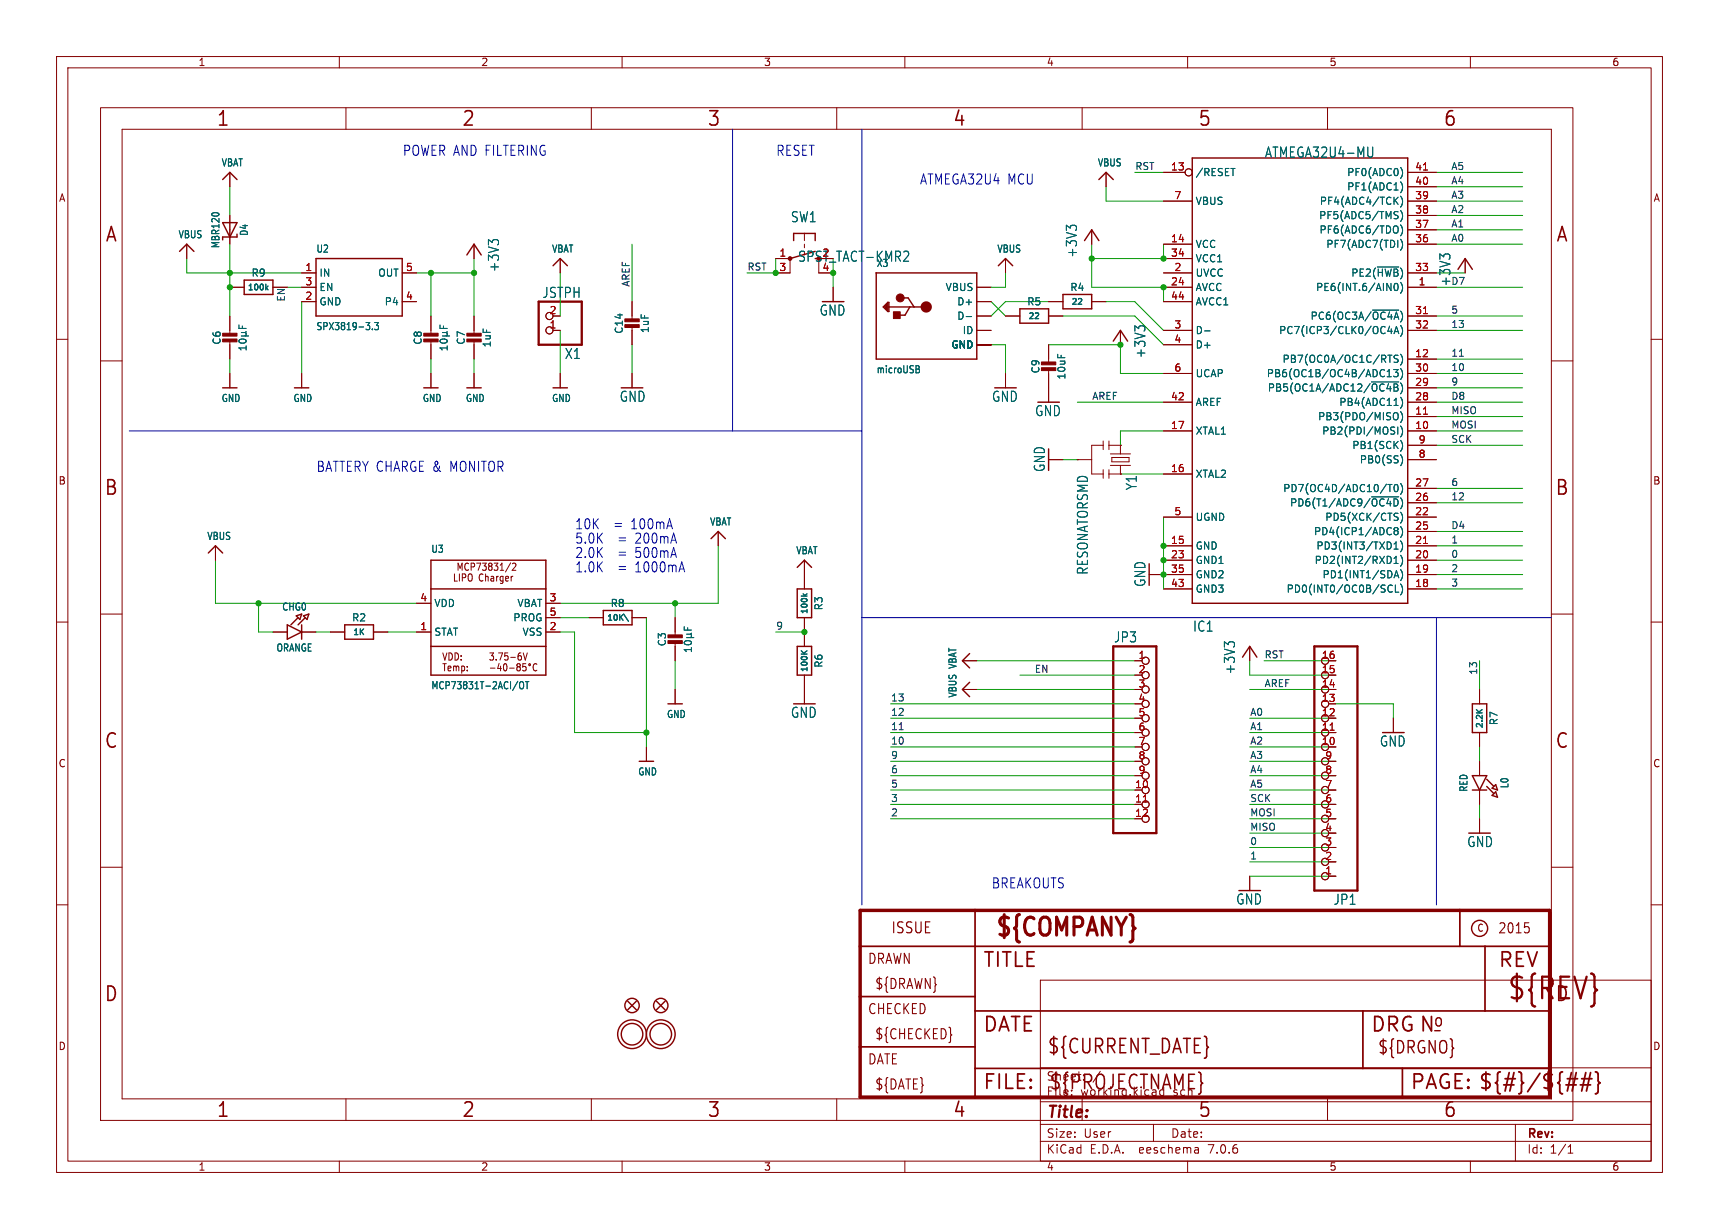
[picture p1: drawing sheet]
<svg xmlns="http://www.w3.org/2000/svg" width="304mm" height="217mm" viewBox="0 0 304 217" stroke-linecap="round" stroke-linejoin="round" font-family="sans-serif">
<g fill="none" stroke="#840000" stroke-width=".18">
<path d="M10 10h284v197.3h-284zM12 12h280v193.3h-280zM17.8 19h260.3v179.1h-260.3zM60 10v2M61.2 19v3.9M104.6 19v3.9M110 10v2M148 19v3.9M160 10v2M191.3 19v3.9M210 10v2M234.7 19v3.9"/>
<path d="M260 10v2M21.6 22.9h252.7v171.4h-252.7zM40.6 30.5v2.5M40.6 38.1v5.1M195.6 30.5v2.5M205.7 30.5h3.8M205.7 35.6h5.1M248.9 30.5h5.1M248.9 38.1h5.1M248.9 35.6h5.1M248.9 33h5.1M10 60h2"/>
<path d="M33 43.2v2.5M40.6 55.9v3.3M40.6 50.8h2.6M48.3 50.8h2.5M53.3 53.3h2.6M53.3 50.8h2.6M53.3 48.3h2.6M71.1 53.3h2.6M71.1 48.3h2.6M76.2 55.9v3.3M83.8 43.2v2.5M83.8 55.9v3.3"/>
<path d="M97.8 55.9h1.3M97.8 58.4h1.3M99.1 45.7v2.6M111.8 53.3v3.3M111.8 57.7v3.3M137.2 45.7h2.5v2.6h-2.5M142.2 41.3v1.2M142.2 43.2v.6M144.8 45.7v2.6h2.5M147.3 50.8v2.5M172.7 53.3h2.6M172.7 55.9h2.6"/>
<path d="M172.7 58.4h2.6M172.7 50.8h2.6M177.8 55.9h2.5M177.8 45.7v2.6M185.4 53.3h2.6M185.4 55.9h2.6M193 40.6v2.6M193 53.3h2.6M198.1 58.4v2.6M205.7 53.3h5.1M205.7 58.4h5.1M205.7 50.8h5.1"/>
<path d="M205.7 48.3h5.1M205.7 43.2h5.1M205.7 45.7h5.1M248.9 55.9h5.1M248.9 58.4h5.1M248.9 50.8h5.1M248.9 48.3h5.1M248.9 43.2h5.1M248.9 40.6h5.1M259.1 45.7v2.6M292 60h2M17.8 63.8h3.8"/>
<path d="M40.6 60.2v3.3M40.6 66v2.6M53.3 66v2.6M76.2 60.2v3.3M76.2 66v2.6M83.8 60.2v3.3M83.8 66v2.6M99.1 66v2.6M111.8 66v2.6M172.7 61h2.6M177.8 66v2.6M185.4 61v3.3"/>
<path d="M185.4 65.3v5.8M195.1 78.7h-2.1v5.1h2.1M195.1 78v1.5M196.1 78.7h2M196.1 78v1.5M198.1 78.7h.1M198.1 78.7v1.6M205.7 61h5.1M205.7 76.2h5.1M205.7 71.1h5.1M205.7 66h5.1M248.9 78.7h5.1"/>
<path d="M248.9 76.2h5.1M248.9 73.7h5.1M248.9 63.5h5.1M248.9 71.1h5.1M248.9 68.6h5.1M248.9 66h5.1M274.3 63.8h3.8M38.1 96.5v2.6M90.3 99.5l-.9 1.7M90.6 99.7l.4-.1 .2 .3-.6 .9h.6M127 94v2.5M142.2 99.1v5"/>
<path d="M185.4 81.3h2.6M190.5 81.3h.1M190.5 81.3h2.5M195.1 83.1v1.5M196.1 83.1v1.5M196.1 83.8h2M196.3 80.3h3.6M196.3 82.3h3.6M196.6 80.9h3v.8h-3zM198.1 83.8h.1M198.1 82.3v1.5M205.7 83.8h5.1"/>
<path d="M205.7 96.5h5.1M205.7 99.1h5.1M205.7 91.4h5.1M248.9 81.3h5.1M248.9 96.5h5.1M248.9 99.1h5.1M248.9 91.4h5.1M248.9 94h5.1M248.9 88.9h5.1M248.9 86.4h5.1M10 110h2M17.8 108.6h3.8"/>
<path d="M48.3 111.8h2.5M53.3 111.8h2.6M58.4 111.8h2.6M66 111.8h2.6M73.7 111.8h2.5M73.7 106.7h2.5M86.7 118.1h.8M88.3 117.3l-.3 .9h.7M88.5 117.8v.8M89.1 117.6l-.1 .5 .3 .5 .3-.2v-.8M90.1 118.1h.8M91.4 117.6l.2 .3"/>
<path d="M91.6 117.9l-.2 .2v.4l.2 .1h.3l.1-.2v-.4l-.2-.1M91.6 117.9h.2M92 117.6l-.2 .3M92.2 116.1v.5M92.5 115.5l.4 1.2 .3-1.2M93 117.4h-.5l-.1 .6 .2-.2 .3 .1 .1 .6-.2 .1-.4-.1M94.9 117.5v-.1a.62 .62 0 0 0-.7 .5 .62 .62 0 0 0 .4 .7l.3-.1M96.5 111.8h2.6M96.5 106.7h2.6M96.5 109.2h2.6M104.1 109.2h2.6M111.8 109.2h2.5"/>
<path d="M119.4 109.2v3.3M119.4 113.5v3.3M142.2 109.2v5.1M142.2 119.4v5.1M170.2 116.8h2.5M200.7 116.8h1.2M203.2 101.6h7.6M205.7 104.1h5.1M221 114.3v2.5M234.9 119.4h1.3M234.9 116.8h1.3M248.9 101.6h5.1"/>
<path d="M248.9 104.1h5.1M274.3 108.6h3.8M292 110h2M114.3 132.1v2.5M119.4 121.9v2.6M170.2 121.9h2.5M200.7 132.1h1.2M200.7 129.5h1.2M200.7 127h1.2M200.7 121.9h1.2M200.7 137.2h1.2M200.7 134.6h1.2"/>
<path d="M234.9 132.1h1.3M234.9 129.5h1.3M234.9 127h1.3M234.9 124.5h1.3M234.9 121.9h1.3M234.9 139.7h1.3M234.9 137.2h1.3M234.9 134.6h1.3M246.4 127v2.5M261.6 121.9v2.6M261.6 129.5v2.6M261.6 134.6v2.6"/>
<path d="M261.6 139.7v2.5M10 160h2M17.8 153.4h3.8M221 154.9v2.6M234.9 154.9h1.3M234.9 152.4h1.3M234.9 149.9h1.3M234.9 147.3h1.3M234.9 144.8h1.3M234.9 142.2h1.3M261.6 144.8v2.5M274.3 153.4h3.8"/>
<path d="M292 160h2M184 173.3h108v32h-108zM61.2 194.3v3.8M104.6 194.3v3.8M148 194.3v3.8M184 198.8h108M184 194.8h108M184 188.8h108M191.3 194.3v3.8M204 198.8v3M234.7 194.3v3.8M268 198.8v6.5"/>
<path d="M60 205.3v2M110 205.3v2M160 205.3v2M184 201.8h108M210 205.3v2M211.8 203l.1 .9M211.9 203.8l-.1 .1M211.9 203.3h-.1M260 205.3v2M277.3 203.9h.8M277.3 202.8l.4-.4v1.5"/>
<circle cx="210.2" cy="30.5" r=".63"/>
<circle cx="97.2" cy="58.4" r=".63"/>
<circle cx="97.2" cy="55.9" r=".63"/>
<circle cx="93.7" cy="117.5" r=".17"/>
<circle cx="202.6" cy="119.4" r=".63"/>
<circle cx="202.6" cy="116.8" r=".63"/>
<circle cx="234.3" cy="119.4" r=".63"/>
<circle cx="234.3" cy="116.8" r=".63"/>
<circle cx="202.6" cy="124.5" r=".63"/>
<circle cx="202.6" cy="121.9" r=".63"/>
<circle cx="202.6" cy="132.1" r=".63"/>
<circle cx="202.6" cy="129.5" r=".63"/>
<circle cx="202.6" cy="127" r=".63"/>
<circle cx="202.6" cy="137.2" r=".63"/>
<circle cx="202.6" cy="139.7" r=".63"/>
<circle cx="202.6" cy="134.6" r=".63"/>
<circle cx="234.3" cy="121.9" r=".63"/>
<circle cx="234.3" cy="132.1" r=".63"/>
<circle cx="234.3" cy="127" r=".63"/>
<circle cx="234.3" cy="124.5" r=".63"/>
<circle cx="234.3" cy="129.5" r=".63"/>
<circle cx="234.3" cy="139.7" r=".63"/>
<circle cx="234.3" cy="134.6" r=".63"/>
<circle cx="234.3" cy="137.2" r=".63"/>
<circle cx="202.6" cy="144.8" r=".63"/>
<circle cx="202.6" cy="142.2" r=".63"/>
<circle cx="234.3" cy="149.9" r=".63"/>
<circle cx="234.3" cy="152.4" r=".63"/>
<circle cx="234.3" cy="144.8" r=".63"/>
<circle cx="234.3" cy="142.2" r=".63"/>
<circle cx="234.3" cy="154.9" r=".63"/>
<circle cx="234.3" cy="147.3" r=".63"/>
</g>
<g fill="none" stroke="#840000" stroke-width=".25">
<path d="M39.4 39.4h2.5l-1.3 2.5zM39.4 31.7l1.2-1.2 1.3 1.2M194.3 31.7l1.3-1.2 1.2 1.2M210.8 27.9h38.1v78.8h-38.1zM31.7 44.4l1.3-1.2 1.3 1.2M41.9 41.4v.5h-2.5M43.2 49.5h5.1v2.6h-5.1zM55.9 45.7h15.2v10.2h-15.2zM82.5 45.1l1.3-1.9 1.3 1.9M97.8 47l1.3-1.3 1.2 1.3M140.3 42.5v-1.2h3.8v1.2M144.1 44.4l-4.4 1.3"/>
<path d="M154.9 48.3h17.8v15.2h-17.8v-15.2M156.4 54.3l.4-.4v.8l-.2-.2v-.2M157 53.5h.2v1.6h-.2l-.8-.8zM157 53.5v1.4M157.2 54.3h6.6M159.6 52.7h1l1 1.6M160.9 54.3l-.9 1.4h-1.2M176.5 47l1.3-1.3 1.3 1.3M180.3 54.6h5.1v2.5h-5.1zM188 52.1h5v2.5h-5zM191.8 42.5l1.2-1.9 1.3 1.9M257.8 47.6l1.3-1.9 1.2 1.9"/>
<path d="M39.4 68.6h2.5M52.1 68.6h2.5M74.9 68.6h2.6M82.5 68.6h2.6M97.8 68.6h2.5M196.8 60.3l1.3-1.9 1.3 1.9M36.8 97.8l1.3-1.3 1.3 1.3M76.2 99.1h20.3v20.3h-20.3zM125.7 95.2l1.3-1.2 1.3 1.2M50.8 110.5l2.5 1.3-2.5 1.2zM52.4 108.9l.9-.3-.3 .9zM52.7 109.2l-1.3 1.3"/>
<path d="M53.3 110.5v2.5M53.7 108.9l.9-.3-.3 .9zM54 109.2l-1.3 1.3M61 110.5h5v2.5h-5zM76.2 104.1h20.3M76.2 114.3h20.3M106.7 107.9h5.1v2.6h-5.1zM141 104.1h2.5v5.1h-2.5zM141 114.3h2.5v5.1h-2.5zM141 100.3l1.2-1.2 1.3 1.2M171.4 115.6l-1.2 1.2 1.2 1.3M219.7 116.2l1.3-1.9 1.2 1.9"/>
<path d="M113 134.6h2.6M118.1 124.5h2.5M171.4 120.6l-1.2 1.3 1.2 1.3M260.3 137.2h2.6l-1.3 2.5zM260.3 139.7h2.6M260.3 124.5h2.6v5h-2.6zM262.9 137.8l1.3 1.3M262.9 139.1l1.3 1.2M263.8 139.4l.7-.7 .3 1zM264.5 140l.3 1-1-.3zM111 177l1.5 1.6M112.5 177l-1.5 1.6"/>
<path d="M116.1 177l1.5 1.6M117.6 177l-1.5 1.6"/>
<circle cx="111.8" cy="177.8" r="1.27"/>
<circle cx="116.8" cy="177.8" r="1.27"/>
<circle cx="261.6" cy="164.2" r="1.42"/>
<circle cx="111.8" cy="182.9" r="2.54"/>
<circle cx="111.8" cy="182.9" r="1.9"/>
<circle cx="116.8" cy="182.9" r="2.54"/>
<circle cx="116.8" cy="182.9" r="1.9"/>
</g>
<path d="M152.1 161h121.9v33h-121.9z" fill="none" stroke="#840000" stroke-width=".61"/>
<path d="M152.1 176.2h20.3M152.1 167.3h121.9M172.4 161v33M172.4 178.8h101.6M241 178.8v10.1M258.1 161v6.3M262.6 167.3v11.5M152.1 185.1h20.3M172.4 188.9h101.6M248 188.9v5.1" fill="none" stroke="#840000" stroke-width=".3"/>
<path d="M276.9 191.8h1.8M277.1 190.8h1.9M278.7 189.7l-.7 3.2M279.4 191.8h1.9M279.7 190.8h1.8M280.4 189.7l-.7 3.2M281.3 189.7l-.8 3.2M282.1 189.5l.4 .2 .1 .2v1.2l.3 .4-.3 .3v1.2l-.1 .3-.4 .1" fill="none" stroke="#840000" stroke-width=".32"/>
<path d="M269.6 163.2h.7M270.3 163.9a.72 .72 0 0 1 0 .9v.1M168.2 182.9l.1 .1-.1 .1" fill="none" stroke="#840000" stroke-width=".19"/>
<path d="M95.2 53.3h7.7v7.7h-7.7zM196.8 114.3h7.7v33h-7.7zM232.4 114.3h7.6v43.2h-7.6z" fill="none" stroke="#840000" stroke-width=".41"/>
<path d="M251.7 30.1h.7M251.7 55.5h.7M251.7 73.2h.7M251.7 96.1h.7M235.2 129.1h.7M202.2 141.8h.7" fill="none" stroke="#a90000" stroke-width=".18"/>
<g fill="none" stroke="#006464" stroke-width=".18">
<path d="M189.4 39.9h.8M217.7 29.8h.7M242.7 26v1.4l-.1 .3-.5 .1M246.7 35.4l.5 .7M246.7 37.4l.5 .1M247 38.1l.2 .2-.2 .4M247.2 34.9l-.7 .7M247.6 37.2a1.46 1.46 0 0 1 0 2M247.6 39.8a1.46 1.46 0 0 1 0 1.9M247.7 29.7a1.49 1.49 0 0 1 0 1.8M247.7 32.2a1.49 1.49 0 0 1 0 1.8M247.7 34.7a1.47 1.47 0 0 1-.1 1.9"/>
<path d="M42.2 57.5v.6h1.3M42.7 59.4h1.2M42.7 58.8h.6M42.9 57.7v.4M43.3 58.8l.2 .2v.2l-.2 .2M43.5 58.6l-.2 .2M64.7 57h.7l-.4 .5M65.3 57.6v.6M65.8 58.2v.1M66.3 57h.6l-.3 .5 .3 .1v.6l-.2 .1-.4-.1M77.8 57.5v.6h1.3M78.2 59.4h1.3"/>
<path d="M78.2 58.8h.7M78.4 57.7v.4M78.9 58.8l.2 .2v.2l-.2 .2M79.1 58.6l-.2 .2M87 42.9l-.6-.5v.9M87.2 42.4h.8M160.4 44.4l.3 .4-.1 .4-.9 1h1M170.8 56h1M189.2 40.3l-.6-.5v1M201.3 58.1l-.6-.5v.9M201.5 57.7h.8M213 58.5h1"/>
<path d="M242.7 54.8h4.6M243.5 47.2h3.8M245.7 57.7l-.3 .9h.8M246 58.2v.8M246.5 59l.4-1.3 .4 1.3M246.6 50.2l.2-.1a.68 .68 0 0 1 .4 .6 .68 .68 0 0 1-.4 .7l-.2-.1-.1-.4zM246.6 58.6h.6M247 40a.9 .9 0 0 1 0 1.2M247.6 42.3a1.46 1.46 0 0 1 0 1.9M247.7 50a1.47 1.47 0 0 1-.1 1.9M247.7 57.6a1.47 1.47 0 0 1-.1 1.9M255.3 45.4l-.7-.5v.9"/>
<path d="M255.5 45h.7M42.4 60.1a.69 .69 0 0 1 1.1 .3 .72 .72 0 0 1-1.3-.1zM43.5 61.2v.7M43.5 61.5h-1.3l.4 .4M77.9 60.1a.75 .75 0 0 1 1.2 .3 .72 .72 0 0 1-1.3-.1zM79.1 61.5h-1.3l.4 .4M79.1 61.2v.7M162 64.7l.5 .1v.2l-.2 .3M162 65.3h.3M162.3 65.3l.3 .2-.1 .3-.5 .1M242.5 67.5h4.8M245.3 66.6h.7"/>
<path d="M245.3 65.7l.4-.4v1.3M245.4 62.8h.7M246.4 65.3h.8l-.4 .5 .4 .2v.5l-.2 .1-.6-.1M246.7 73a.43 .43 0 0 1 .5 .4v.4a.43 .43 0 0 1-.5 .4M247.2 75.5v1.3M247.2 62.9l-.5-.1-.1 .1v.4l.5 .2 .1 .3-.2 .3-.5-.1M247.6 62.6a1.46 1.46 0 0 1 0 2M247.6 65.2a1.46 1.46 0 0 1 0 1.9M247.6 67.7a1.46 1.46 0 0 1 0 1.9M247.6 70.2a1.46 1.46 0 0 1 0 2M247.6 72.8a1.46 1.46 0 0 1 0 1.9M247.6 75.3a1.46 1.46 0 0 1 0 2"/>
<path d="M247.6 77.9a1.46 1.46 0 0 1 0 1.9M242.5 87.9h4.8M245.4 85.7h.7M245.8 85.7v1.2M246.5 93.5l.2-.2 .4 .1 .1 .2-.2 .2M246.5 99.6h.7M246.5 98.7l.4-.3v1.2M246.5 97.1h.7M246.5 93.6l.2 .2M246.6 85.8l.2-.1a.68 .68 0 0 1 .4 .6 .68 .68 0 0 1-.4 .6l-.2-.1-.1-.3zM246.6 96.1l.3-.3v1.3M246.7 90.7l.5 .1"/>
<path d="M246.7 93.8h.3M246.7 93.8l-.2 .3M247 91.4l.2 .3-.2 .3M247 93.8l.2 .3v.3l-.5 .2-.2-.3M247.6 85.5a1.46 1.46 0 0 1 0 1.9M247.6 93.1a1.46 1.46 0 0 1 0 1.9M247.6 95.6a1.46 1.46 0 0 1 0 2M247.6 98.2a1.46 1.46 0 0 1 0 1.9M247.7 80.5a1.49 1.49 0 0 1 0 1.8M247.7 90.6a1.47 1.47 0 0 1-.1 1.9M121 110.8v.6h1.3M121.1 113.5a.75 .75 0 0 1 1.2 .2 .72 .72 0 0 1-1.3-.1z"/>
<path d="M121.4 112.7h1.3M121.4 112.1h.7M121.6 111v.4M122.1 112.1l.2 .2v.3l-.2 .1M122.3 114.5v.7M122.3 114.9h-1.3l.4 .3M122.3 112l-.2 .1M217.2 114l-.7-.5v.9M217.4 113.6h.7M245.5 104.5l.3 .2 .4-.1M246.2 103.6l-.4-.2-.3 .2M246.5 102.2l.4-1.3 .4 1.3"/>
<path d="M246.6 101.8h.6M246.7 103.4v1.3h.6M247.6 100.7a1.46 1.46 0 0 1 0 2M247.6 103.3a1.46 1.46 0 0 1 0 1.9M91.6 120.5l-1 1.6M92 120.6l.3-.1 .2 .2 .1 .7-.3 .4-.4-.2v-.6zM92.9 120.5h.6M93.2 120.5v1.3"/>
</g>
<g fill="#840000" stroke="#840000" stroke-width=".18">
<path d="M184.1 65h2.6v.5h-2.6z"/>
<path d="M184.1 64h2.6v.5h-2.6z"/>
<path d="M158 55.1h1.2v1.2h-1.2z"/>
<path d="M39.4 59.9h2.5v.6h-2.5z"/>
<path d="M39.4 58.9h2.5v.5h-2.5z"/>
<path d="M118.1 113.3h2.5v.5h-2.5z"/>
<path d="M118.1 112.3h2.5v.5h-2.5z"/>
<path d="M110.5 57.4h2.5v.5h-2.5z"/>
<path d="M110.5 56.4h2.5v.5h-2.5z"/>
<path d="M82.5 59.9h2.6v.6h-2.6z"/>
<path d="M82.5 58.9h2.6v.5h-2.6z"/>
<path d="M74.9 59.9h2.6v.6h-2.6z"/>
<path d="M74.9 58.9h2.6v.5h-2.6z"/>
<circle cx="159.2" cy="52.7" r=".7"/>
<circle cx="139.7" cy="45.7" r=".33"/>
</g>
<circle cx="163.8" cy="54.3" r=".5" fill="none" stroke="#840000" stroke-width="1"/>
<path d="M47.1 50.9l.3 .4M47.4 50.6l-.4 .4M110.3 108.6l.8 1.3M141.7 115.1l.6 .6M142 105l.4 .4M142.7 115.1l-.6 .4M142.7 105l-.4 .3" fill="none" stroke="#006464" stroke-width=".2"/>
<path d="M258.1 63h.7M159 129h.7" fill="none" stroke="#0f0f0f" stroke-width=".18"/>
<path d="M129.5 22.9v53.3M152.4 22.9v137.1M22.9 76.2h129.5M152.4 109.2h121.9M254 109.2v50.8" fill="none" stroke="#0000c2" stroke-width=".18"/>
<g fill="none" stroke="#009600" stroke-width=".18">
<path d="M40.6 33v5.1M195.6 33v2.6h10.1M200.7 30.5h5M254 35.6h15.2M254 30.5h15.2M254 33h15.2M254 38.1h15.2M33 45.7v2.6h20.3M40.6 43.2v12.7M50.8 50.8h2.5M53.3 53.3v12.7M73.7 48.3h10.1"/>
<path d="M76.2 48.3v7.6M83.8 45.7v10.2M99.1 48.3v7.6M99.1 58.4v7.6M111.8 43.2v10.1M137.2 45.7v2.6h-5.1M147.3 45.7v5.1M175.3 53.3l2.5 2.6M177.8 48.3v2.5h-2.5M185.4 53.3h-7.6l-2.5 2.6M188 55.9h12.7l5 5.1M193 43.2v7.6h12.7v2.5"/>
<path d="M195.6 53.3h5.1l5 5.1M205.7 43.2v2.5h-12.7M254 48.3h5.1M254 55.9h15.2M254 43.2h15.2M254 50.8h15.2M254 58.4h15.2M254 40.6h15.2M40.6 63.5v2.5M76.2 63.5v2.5M83.8 63.5v2.5M111.8 61v5"/>
<path d="M175.3 61h2.5v5M185.4 61h12.7v5h7.6M190.5 71.1h15.2M205.7 76.2h-7.6v2.5M254 66h15.2M254 76.2h15.2M254 73.7h15.2M254 68.6h15.2M254 71.1h15.2M254 63.5h15.2M254 78.7h15.2M38.1 99.1v7.6h35.6"/>
<path d="M127 96.5v10.2h-27.9M188 81.3h2.5M198.1 83.8h7.6M205.7 91.4v12.7M254 99.1h15.2M254 94h15.2M254 96.5h15.2M254 88.9h15.2M254 86.4h15.2M45.7 106.7v5.1h2.6M55.9 111.8h2.5M68.6 111.8h5.1"/>
<path d="M99.1 111.8h2.5v17.7h12.7M99.1 109.2h5M114.3 109.2v22.9M119.4 106.7v2.5M119.4 116.8v5.1M137.2 111.8h5M172.7 116.8h28M180.3 119.4h20.4M221 116.8v2.6h15.2M223.5 116.8h12.7M254 101.6h15.2M254 104.1h15.2"/>
<path d="M261.6 116.8v5.1M157.5 127h43.2M157.5 137.2h43.2M157.5 129.5h43.2M157.5 139.7h43.2M157.5 134.6h43.2M157.5 132.1h43.2M157.5 124.5h43.2M172.7 121.9h28M221 127h15.2M221 121.9h15.2M221 137.2h15.2"/>
<path d="M221 129.5h15.2M221 139.7h15.2M221 134.6h15.2M221 132.1h15.2M236.2 124.5h10.2v2.5M261.6 132.1v2.5M157.5 144.8h43.2M157.5 142.2h43.2M221 144.8h15.2M221 149.9h15.2M221 147.3h15.2M221 142.2h15.2"/>
<path d="M221 152.4h15.2M221 154.9h15.2M261.6 142.2v2.6"/>
</g>
<g fill="#009600" stroke="#009600" stroke-width=".18">
<circle cx="205.7" cy="45.7" r=".46"/>
<circle cx="205.7" cy="96.5" r=".46"/>
<circle cx="40.6" cy="48.3" r=".46"/>
<circle cx="198.1" cy="61" r=".46"/>
<circle cx="193" cy="45.7" r=".46"/>
<circle cx="205.7" cy="50.8" r=".46"/>
<circle cx="205.7" cy="99.1" r=".46"/>
<circle cx="205.7" cy="101.6" r=".46"/>
<circle cx="45.7" cy="106.7" r=".46"/>
<circle cx="40.6" cy="50.8" r=".46"/>
<circle cx="119.4" cy="106.7" r=".46"/>
<circle cx="114.3" cy="129.5" r=".46"/>
<circle cx="142.2" cy="111.8" r=".46"/>
<circle cx="137.2" cy="48.3" r=".46"/>
<circle cx="147.3" cy="48.3" r=".46"/>
<circle cx="83.8" cy="48.3" r=".46"/>
<circle cx="76.2" cy="48.3" r=".46"/>
</g>
<text font-size="5.3" fill="#840000" x="266.4" y="177.3">${REV}</text>
<text font-size="4.4" fill="#840000" x="175.7" y="166.3">${COMPANY}</text>
<g font-size="3.5" fill="#840000">
<text x="38.2" y="22.7">1</text>
<text x="81.6" y="22.7">2</text>
<text x="125" y="22.7">3</text>
<text x="168.4" y="22.7">4</text>
<text x="211.8" y="22.7">5</text>
<text x="255.1" y="22.7">6</text>
<text x="18.5" y="43.1">A</text>
<text x="275" y="43.1">A</text>
<text x="18.3" y="87.9">B</text>
<text x="274.9" y="87.9">B</text>
<text x="18.3" y="132.7">C</text>
<text x="274.9" y="132.7">C</text>
<text x="173.7" y="171.4">TITLE</text>
<text x="264.8" y="171.4">REV</text>
<text x="18.3" y="177.4">D</text>
<text x="274.9" y="177.4">D</text>
<text x="173.7" y="182.9">DATE</text>
<text x="242.3" y="182.9">DRG N</text>
<text x="185.1" y="186.7">${CURRENT_DATE}</text>
<text x="38.2" y="197.9">1</text>
<text x="81.6" y="197.9">2</text>
<text x="125" y="197.9">3</text>
<text x="168.4" y="197.9">4</text>
<text x="173.7" y="193">FILE:</text>
<text x="185.4" y="193">${PROJECTNAME}</text>
<text x="211.8" y="197.9">5</text>
<text x="249.3" y="193">PAGE: ${#}/${##}</text>
<text x="255.1" y="197.9">6</text>
</g>
<g font-size="3" fill="#840000">
<text x="253.4" y="181.9">o</text>
<text x="243.5" y="186.6">${DRGNO}</text>
</g>
<text font-size="2.8" fill="#840000" x="185" y="198.2">Title:</text>
<text font-size="2.7" fill="#840000" x="157.5" y="165.3">ISSUE</text>
<g font-size="2.5" fill="#0000c2">
<text x="71.1" y="27.7">POWER AND FILTERING</text>
<text x="137.2" y="27.7">RESET</text>
<text x="162.6" y="32.8">ATMEGA32U4 MCU</text>
<text x="55.9" y="83.6">BATTERY CHARGE &amp;</text>
<text x="79.7" y="83.6">MONITOR</text>
<text x="101.6" y="93.7">10K</text>
<text x="108.6" y="93.7">=</text>
<text x="111.8" y="93.7">100mA</text>
<text x="101.6" y="96.3">5.0K</text>
<text x="101.6" y="101.4">1.0K</text>
<text x="101.6" y="98.8">2.0K</text>
<text x="109.3" y="96.3">=</text>
<text x="109.3" y="101.4">=</text>
<text x="109.3" y="98.8">=</text>
<text x="112.5" y="96.3">200mA</text>
<text x="112.5" y="101.4">1000mA</text>
<text x="112.5" y="98.8">500mA</text>
<text x="175.3" y="157.2">BREAKOUTS</text>
</g>
<g font-size="2.5" fill="#006464">
<text x="223.6" y="28.1">ATMEGA32U4-MU</text>
<text x="139.8" y="39.5">SW1</text>
<text x="190.6" y="45.7" transform="rotate(-90 190.6 45.7)">+3V3</text>
<text x="88.5" y="48.2" transform="rotate(-90 88.5 48.2)">+3V3</text>
<text x="95.8" y="52.9">JSTPH</text>
<text x="256.7" y="50.7" transform="rotate(-90 256.7 50.7)">+3V3</text>
<text x="144.8" y="56">GND</text>
<text x="99.8" y="63.7">X1</text>
<text x="202.8" y="63.4" transform="rotate(-90 202.8 63.4)">+3V3</text>
<text x="109.5" y="71.3">GND</text>
<text x="175.3" y="71.3">GND</text>
<text x="182.9" y="73.8">GND</text>
<text x="185" y="83.6" transform="rotate(-90 185 83.6)">GND</text>
<text x="201.2" y="86.8" transform="rotate(-90 201.2 86.8)">Y1</text>
<text x="192.6" y="101.7" transform="rotate(-90 192.6 101.7)">RESONATORSMD</text>
<text x="202.8" y="103.9" transform="rotate(-90 202.8 103.9)">GND</text>
<text x="196.9" y="113.8">JP3</text>
<text x="210.9" y="111.9">IC1</text>
<text x="218.6" y="119.3" transform="rotate(-90 218.6 119.3)">+3V3</text>
<text x="139.8" y="127.1">GND</text>
<text x="243.9" y="132.2">GND</text>
<text x="259.3" y="150">GND</text>
<text x="218.5" y="160.2">GND</text>
<text x="235.7" y="160.2">JP1</text>
</g>
<g font-size="2.5" fill="#840000">
<text x="141" y="46.5">SPST_TACT-KMR2</text>
<text x="264.8" y="165.3">2015</text>
<text x="153.4" y="170.7">DRAWN</text>
<text x="153.4" y="179.6">CHECKED</text>
<text x="154.6" y="175.2">${DRAWN}</text>
<text x="154.6" y="184">${CHECKED}</text>
<text x="153.4" y="188.5">DATE</text>
<text x="154.6" y="192.9">${DATE}</text>
</g>
<g font-size="2.1" fill="#840000">
<text x="185" y="191.3">Sheet:</text>
<text x="193.2" y="191.3">/</text>
<text x="185" y="194">File:</text>
<text x="191" y="194">working.kicad_sch</text>
<text x="185" y="201.4">Size:</text>
<text x="191.6" y="201.4">User</text>
<text x="207" y="201.4">Date:</text>
<text x="270" y="201.6">Rev:</text>
<text x="185" y="204.2">KiCad</text>
<text x="192.7" y="204.2">E.D.A.</text>
<text x="201.6" y="204.2">eeschema</text>
<text x="213.9" y="204.2">7.0.6</text>
<text x="270" y="204.2">Id:</text>
<text x="274" y="204.2">1/1</text>
</g>
<g font-size="1.8" fill="#840000">
<text x="35" y="11.9">1</text>
<text x="85" y="11.9">2</text>
<text x="135" y="11.9">3</text>
<text x="185" y="11.9">4</text>
<text x="235" y="11.9">5</text>
<text x="285" y="11.9">6</text>
<text x="10.3" y="35.9">A</text>
<text x="292.3" y="35.9">A</text>
<text x="10.3" y="85.9">B</text>
<text x="292.2" y="85.9">B</text>
<text x="80.6" y="101.1">MCP73831/2</text>
<text x="80" y="103">LIPO Charger</text>
<text x="78.1" y="118.9">Temp:</text>
<text x="78.1" y="117">VDD:</text>
<text x="86.3" y="117">3.75-6V</text>
<text x="10.3" y="135.9">C</text>
<text x="292.2" y="135.9">C</text>
<text x="261.1" y="165">C</text>
<text x="10.3" y="185.9">D</text>
<text x="292.2" y="185.9">D</text>
<text x="35" y="207.2">1</text>
<text x="85" y="207.2">2</text>
<text x="135" y="207.2">3</text>
<text x="185" y="207.2">4</text>
<text x="235" y="207.2">5</text>
<text x="285" y="207.2">6</text>
</g>
<g font-size="1.8" fill="#006464">
<text x="39.1" y="29.6">VBAT</text>
<text x="194" y="29.6">VBUS</text>
<text x="211.3" y="31.3">/RESET</text>
<text x="238.1" y="33.9">PF1(ADC1)</text>
<text x="238.1" y="31.3">PF0(ADC0)</text>
<text x="44" y="41.8" transform="rotate(-90 44 41.8)">D4</text>
<text x="211.3" y="36.4">VBUS</text>
<text x="233.2" y="39">PF5(ADC5/TMS)</text>
<text x="233.2" y="41.5">PF6(ADC6/TDO)</text>
<text x="233.3" y="36.4">PF4(ADC4/TCK)</text>
<text x="31.5" y="42.3">VBUS</text>
<text x="39" y="44" transform="rotate(-90 39 44)">MBR120</text>
<text x="55.9" y="44.9">U2</text>
<text x="97.5" y="44.9">VBAT</text>
<text x="154.9" y="47.4">X3</text>
<text x="176.2" y="44.9">VBUS</text>
<text x="211.3" y="44">VCC</text>
<text x="211.3" y="46.6">VCC1</text>
<text x="234.4" y="44">PF7(ADC7(TDI)</text>
<text x="44.4" y="49.1">R9</text>
<text x="56.4" y="49.1">IN</text>
<text x="56.4" y="51.7">EN</text>
<text x="66.8" y="49.1">OUT</text>
<text x="167.1" y="51.7">VBUS</text>
<text x="189.2" y="51.7">R4</text>
<text x="211.3" y="49.1">UVCC</text>
<text x="211.3" y="51.7">AVCC</text>
<text x="232.6" y="51.7">PE6(INT.6/AIN0)</text>
<text x="238.8" y="49.1">PE2(~{HWB})</text>
<text x="55.9" y="58.6">SPX3819-3.3</text>
<text x="56.4" y="54.2">GND</text>
<text x="67.9" y="54.2">P4</text>
<text x="110.3" y="59.1" transform="rotate(-90 110.3 59.1)">C14</text>
<text x="114.9" y="59" transform="rotate(-90 114.9 59)">1uF</text>
<text x="169.2" y="54.2">D+</text>
<text x="169.2" y="56.7">D-</text>
<text x="170.1" y="59.3">ID</text>
<text x="181.5" y="54.2">R5</text>
<text x="211.3" y="59.3">D-</text>
<text x="211.3" y="54.2">AVCC1</text>
<text x="226.1" y="59.3">PC7(ICP3/CLK0/OC4A)</text>
<text x="231.6" y="56.7">PC6(OC3A/~{OC4A})</text>
<text x="39.2" y="61.1" transform="rotate(-90 39.2 61.1)">C6</text>
<text x="74.8" y="61.1" transform="rotate(-90 74.8 61.1)">C8</text>
<text x="82.4" y="61.1" transform="rotate(-90 82.4 61.1)">C7</text>
<text x="87" y="61.5" transform="rotate(-90 87 61.5)">1uF</text>
<text x="168.1" y="61.8">GND</text>
<text x="211.3" y="61.8">D+</text>
<text x="226.7" y="64.4">PB7(OC0A/OC1C/RTS)</text>
<text x="39.1" y="71.3">GND</text>
<text x="51.8" y="71.3">GND</text>
<text x="74.6" y="71.3">GND</text>
<text x="82.3" y="71.3">GND</text>
<text x="97.5" y="71.3">GND</text>
<text x="154.9" y="66.2">microUSB</text>
<text x="184" y="66.1" transform="rotate(-90 184 66.1)">C9</text>
<text x="188.6" y="67.2" transform="rotate(-90 188.6 67.2)">10uF</text>
<text x="211.3" y="72">AREF</text>
<text x="211.3" y="66.9">UCAP</text>
<text x="223.9" y="66.9">PB6(OC1B/OC4B/ADC13)</text>
<text x="224.1" y="69.4">PB5(OC1A/ADC12/~{OC4B})</text>
<text x="236.7" y="72">PB4(ADC11)</text>
<text x="211.3" y="77.1">XTAL1</text>
<text x="233" y="74.5">PB3(PDO/MISO)</text>
<text x="233.7" y="77.1">PB2(PDI/MOSI)</text>
<text x="239" y="79.6">PB1(SCK)</text>
<text x="240.3" y="82.1">PB0(SS)</text>
<text x="211.3" y="84.7">XTAL2</text>
<text x="226.8" y="87.2">PD7(OC4D/ADC10/T0)</text>
<text x="228" y="89.8">PD6(T1/ADC9/~{OC4D})</text>
<text x="36.5" y="95.7">VBUS</text>
<text x="125.4" y="93.1">VBAT</text>
<text x="211.3" y="92.3">UGND</text>
<text x="232.2" y="94.8">PD4(ICP1/ADC8)</text>
<text x="234.2" y="92.3">PD5(XCK/CTS)</text>
<text x="76.2" y="98">U3</text>
<text x="140.7" y="98.2">VBAT</text>
<text x="211.3" y="97.4">GND</text>
<text x="211.3" y="99.9">GND1</text>
<text x="232.4" y="99.9">PD2(INT2/RXD1)</text>
<text x="232.7" y="97.4">PD3(INT3/TXD1)</text>
<text x="76.7" y="107.5">VDD</text>
<text x="91.4" y="107.5">VBAT</text>
<text x="107.9" y="107.5">R8</text>
<text x="211.3" y="102.5">GND2</text>
<text x="211.3" y="105">GND3</text>
<text x="227.4" y="105">PD0(INT0/OC0B/SCL)</text>
<text x="233.8" y="102.5">PD1(INT1/SDA)</text>
<text x="49.8" y="108.2">CHG0</text>
<text x="62.2" y="110.1">R2</text>
<text x="76.7" y="112.6">STAT</text>
<text x="90.7" y="110.1">PROG</text>
<text x="92.3" y="112.6">VSS</text>
<text x="145.6" y="108" transform="rotate(-90 145.6 108)">R3</text>
<text x="48.8" y="115.4">ORANGE</text>
<text x="118" y="114.4" transform="rotate(-90 118 114.4)">C3</text>
<text x="145.6" y="118.2" transform="rotate(-90 145.6 118.2)">R6</text>
<text x="76.2" y="122.1">MCP73831T-2ACI/OT</text>
<text x="169.3" y="123.5" transform="rotate(-90 169.3 123.5)">VBUS VBAT</text>
<text x="117.8" y="127.2">GND</text>
<text x="265" y="128.3" transform="rotate(-90 265 128.3)">R7</text>
<text x="112.7" y="137.3">GND</text>
<text x="259.7" y="140.1" transform="rotate(-90 259.7 140.1)">RED</text>
<text x="266.9" y="139.5" transform="rotate(-90 266.9 139.5)">L0</text>
</g>
<g font-size="1.8" fill="#a90000">
<text x="207" y="30.2">13</text>
<text x="207.6" y="35.3">7</text>
<text x="250.1" y="35.3">39</text>
<text x="250.1" y="32.8">40</text>
<text x="250.1" y="30.2">41</text>
<text x="250.1" y="40.4">37</text>
<text x="250.1" y="37.8">38</text>
<text x="137.7" y="45.5">1</text>
<text x="145.3" y="45.5">2</text>
<text x="207" y="42.9">14</text>
<text x="207" y="45.5">34</text>
<text x="250.1" y="42.9">36</text>
<text x="53.9" y="48">1</text>
<text x="53.9" y="53.1">2</text>
<text x="53.9" y="50.5">3</text>
<text x="71.7" y="53.1">4</text>
<text x="71.7" y="48">5</text>
<text x="137.7" y="48">3</text>
<text x="145.3" y="48">4</text>
<text x="207" y="50.5">24</text>
<text x="207" y="53.1">44</text>
<text x="207.6" y="48">2</text>
<text x="250.1" y="48">33</text>
<text x="250.8" y="50.5">1</text>
<text x="97.1" y="58.2">1</text>
<text x="97.1" y="55.6">2</text>
<text x="207.6" y="58.2">3</text>
<text x="250.1" y="55.6">31</text>
<text x="250.1" y="58.2">32</text>
<text x="207.6" y="60.7">4</text>
<text x="207.6" y="65.8">6</text>
<text x="250.1" y="63.2">12</text>
<text x="250.1" y="65.8">30</text>
<text x="207" y="70.9">42</text>
<text x="250.1" y="70.9">28</text>
<text x="250.1" y="68.3">29</text>
<text x="207" y="75.9">17</text>
<text x="250.1" y="75.9">10</text>
<text x="250.1" y="73.4">11</text>
<text x="207" y="83.6">16</text>
<text x="250.8" y="81">8</text>
<text x="250.8" y="78.5">9</text>
<text x="250.1" y="88.6">26</text>
<text x="250.1" y="86.1">27</text>
<text x="207.6" y="91.2">5</text>
<text x="250.1" y="91.2">22</text>
<text x="250.1" y="93.7">25</text>
<text x="207" y="96.3">15</text>
<text x="207" y="98.8">23</text>
<text x="207" y="101.3">35</text>
<text x="250.1" y="101.3">19</text>
<text x="250.1" y="98.8">20</text>
<text x="250.1" y="96.3">21</text>
<text x="74.2" y="106.4">4</text>
<text x="97.1" y="106.4">3</text>
<text x="207" y="103.9">43</text>
<text x="250.1" y="103.9">18</text>
<text x="74.2" y="111.5">1</text>
<text x="97.1" y="111.5">2</text>
<text x="97.1" y="109">5</text>
<text x="201.2" y="116.6">1</text>
<text x="201.2" y="119.1">2</text>
<text x="233.6" y="119.1">15</text>
<text x="233.6" y="116.6">16</text>
<text x="201.2" y="121.7">3</text>
<text x="201.2" y="124.2">4</text>
<text x="233.6" y="124.2">13</text>
<text x="233.6" y="121.7">14</text>
<text x="201.2" y="126.7">5</text>
<text x="201.2" y="129.3">6</text>
<text x="201.2" y="131.8">7</text>
<text x="233.6" y="131.8">10</text>
<text x="233.6" y="129.3">11</text>
<text x="233.6" y="126.7">12</text>
<text x="201.2" y="134.4">8</text>
<text x="201.2" y="136.9">9</text>
<text x="234.2" y="136.9">8</text>
<text x="234.2" y="134.4">9</text>
<text x="200.6" y="139.4">10</text>
<text x="200.6" y="142">11</text>
<text x="234.2" y="142">6</text>
<text x="234.2" y="139.4">7</text>
<text x="200.6" y="144.5">12</text>
<text x="234.2" y="149.6">3</text>
<text x="234.2" y="147.1">4</text>
<text x="234.2" y="144.5">5</text>
<text x="234.2" y="154.7">1</text>
<text x="234.2" y="152.1">2</text>
</g>
<g font-size="1.7" fill="#0f0f0f">
<text x="200.7" y="30.1">RST</text>
<text x="256.5" y="35.2">A3</text>
<text x="256.5" y="32.7">A4</text>
<text x="256.5" y="30.1">A5</text>
<text x="256.5" y="37.8">A2</text>
<text x="256.5" y="40.3">A1</text>
<text x="132.1" y="47.9">RST</text>
<text x="256.5" y="42.8">A0</text>
<text x="50.5" y="53.4" transform="rotate(-90 50.5 53.4)">EN</text>
<text x="111.4" y="50.8" transform="rotate(-90 111.4 50.8)">AREF</text>
<text x="256.5" y="50.5">D7</text>
<text x="256.5" y="55.5">5</text>
<text x="256.5" y="58.1">13</text>
<text x="256.5" y="65.7">10</text>
<text x="256.5" y="63.2">11</text>
<text x="193" y="70.8">AREF</text>
<text x="256.5" y="70.8">D8</text>
<text x="256.5" y="68.2">9</text>
<text x="256.5" y="75.9">MOSI</text>
<text x="256.5" y="73.3">MISO</text>
<text x="256.5" y="78.4">SCK</text>
<text x="256.5" y="86">6</text>
<text x="256.5" y="88.6">12</text>
<text x="256.5" y="93.6">D4</text>
<text x="256.5" y="96.2">1</text>
<text x="256.5" y="98.7">0</text>
<text x="256.5" y="101.3">2</text>
<text x="256.5" y="103.8">3</text>
<text x="137.2" y="111.4">9</text>
<text x="182.9" y="119">EN</text>
<text x="223.5" y="116.5">RST</text>
<text x="261.3" y="119.4" transform="rotate(-90 261.3 119.4)">13</text>
<text x="157.5" y="124.1">13</text>
<text x="223.5" y="121.6">AREF</text>
<text x="157.5" y="126.7">12</text>
<text x="157.5" y="129.2">11</text>
<text x="157.5" y="131.7">10</text>
<text x="221" y="126.7">A0</text>
<text x="221" y="131.7">A2</text>
<text x="221" y="129.2">A1</text>
<text x="157.5" y="134.3">9</text>
<text x="157.5" y="136.8">6</text>
<text x="221" y="136.8">A4</text>
<text x="221" y="134.3">A3</text>
<text x="157.5" y="139.4">5</text>
<text x="157.5" y="141.9">3</text>
<text x="221" y="139.4">A5</text>
<text x="221" y="141.9">SCK</text>
<text x="157.5" y="144.4">2</text>
<text x="221" y="149.5">0</text>
<text x="221" y="147">MISO</text>
<text x="221" y="144.4">MOSI</text>
<text x="221" y="152.1">1</text>
</g>
<g font-size="1.4" fill="#006464">
<text x="43.7" y="51.6">100k</text>
<text x="181.7" y="56.7">22</text>
<text x="189.3" y="54.2">22</text>
<text x="62.3" y="112.6">1K</text>
<text x="107.2" y="110">10K\</text>
<text x="143.1" y="108.7" transform="rotate(-90 143.1 108.7)">100k</text>
<text x="143.1" y="119" transform="rotate(-90 143.1 119)">100K</text>
<text x="262.4" y="128.9" transform="rotate(-90 262.4 128.9)">2.2K</text>
</g>
</svg>
